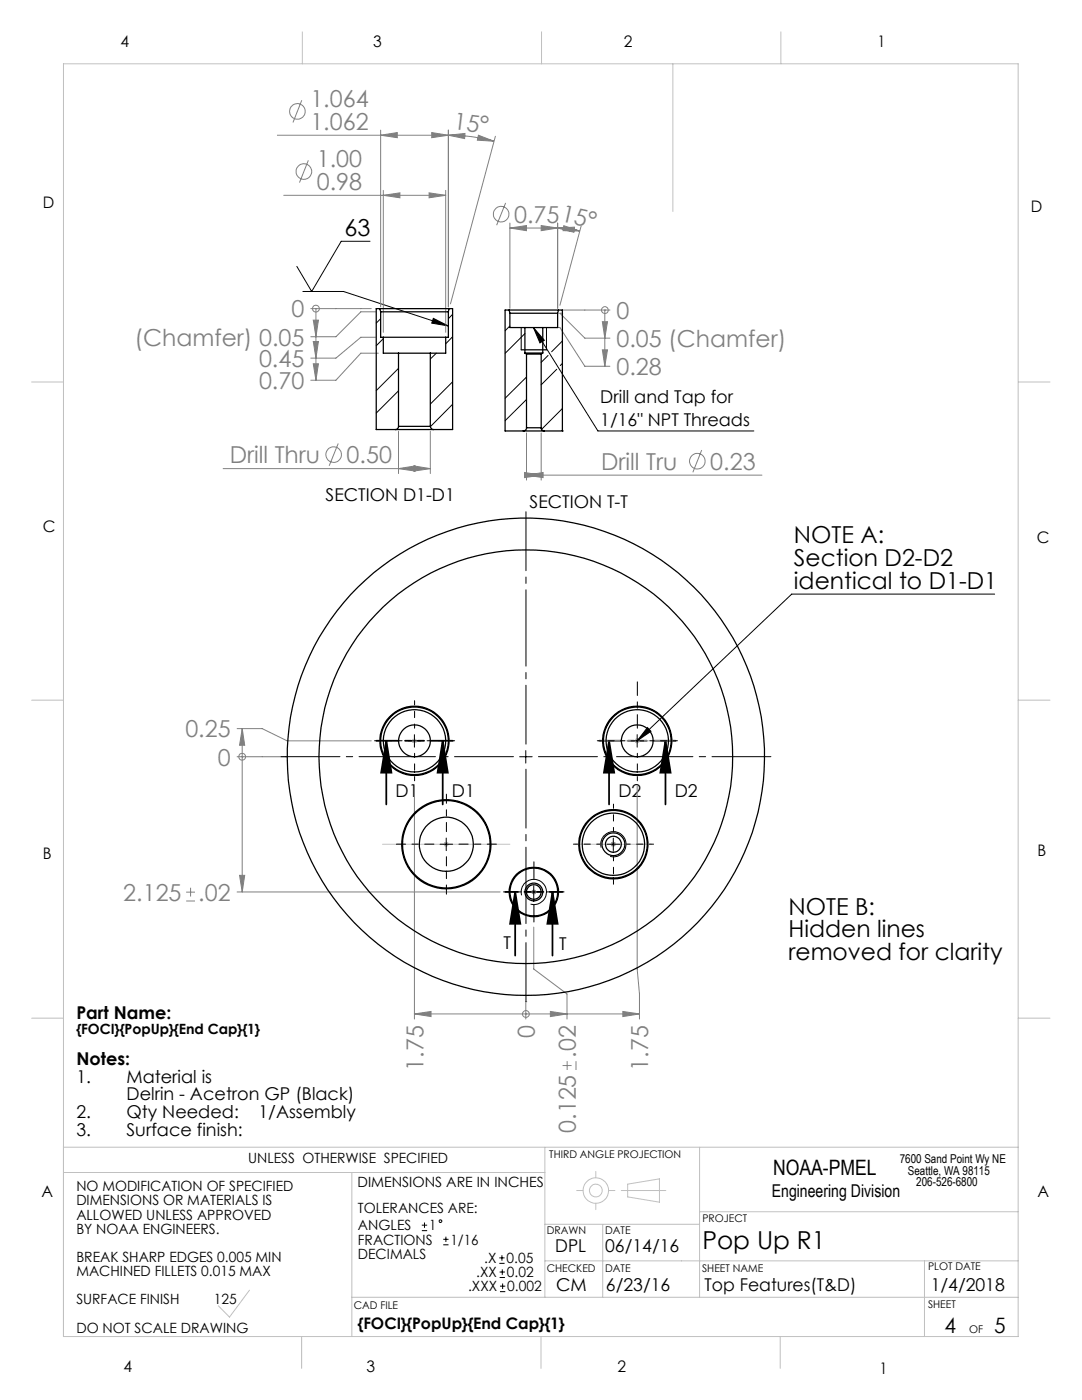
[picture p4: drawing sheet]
<svg xmlns="http://www.w3.org/2000/svg" width="216mm" height="279mm" viewBox="0 0 216 279" stroke-linecap="round" stroke-linejoin="round" font-family="sans-serif">
<g fill="none" stroke="#c0c0c0" stroke-width=".2">
<path d="M12.7 12.7h190.5v254h-190.5zM60.3 6.3v6.4M108.1 6.3v6.4M134.3 12.7v29.5M155.8 6.3v6.4M6.3 76.2h6.4M203.2 76.2h6.3M6.3 139.7h6.4M203.2 139.7h6.3M82.2 147.8h1M82.3 147.5l.7 .7M82.7 147.4v.9"/>
<path d="M83 147.5l-.7 .7M119.5 147.8h15.3M126.8 147.5l.7 .7M127.1 147.4v.9M127.5 147.5l-.7 .7M76.3 168.5h25.4M88.7 168.1l.7 .7M89 168v1M89.4 168.1l-.7 .7M106 178h1M106.2 177.7l.7 .7M106.5 177.5v1"/>
<path d="M106.9 177.7l-.7 .7M114.8 168.5h15.2M122 168.1l.7 .7M122.4 168v1M122.7 168.1l-.7 .7M6.3 203.2h6.4M203.2 203.2h6.3M12.7 229h190.5M12.7 234h96M70.2 234v32.7M108.7 229v29.9M115.1 237.6h1.2"/>
<path d="M118.9 233.8v1.3M121.4 237.6h1.3M124 237.6h8.9M125.2 236.3l6.4-1v4.6l-6.4-1zM139.6 229v29.9M49.8 257.5l-4 5.4-2.2-2.3M70.2 258.9h133M108.7 251.6h94.5M108.7 244.3h30.9M118.9 240.1v1.3M120.3 244.3v14.6M139.6 241.8h63.6"/>
<path d="M184.5 251.6v15.1M60.2 266.7v6.4M108 266.7v6.4M155.7 266.7v6.4"/>
<circle cx="118.9" cy="237.6" r="2.53"/>
<circle cx="118.9" cy="237.6" r="1.27"/>
</g>
<g fill="none" stroke="#808080" stroke-width=".2">
<path d="M55.4 27h34.1M56.6 39h32.3M60.2 20l-1.7 4.4M61.5 32l-1.7 4.4M76 27l3.3-.5v1zM76 26v35.2M76.5 39l3.3-.5v1zM76.5 38v28.3M85.6 38.5l3.3 .5-3.3 .5zM86.1 26.5l3.4 .5-3.4 .5zM88.9 38v28.3M89.5 26v35.2"/>
<path d="M89.5 27l3.3-.4-.1 1.1zM89.5 27a33.1 33.1 0 0 1 9.1 1.2M95.5 27l3.1 1.2-3.4-.2zM98.8 27.2l-8.9 33.4M100.9 40.5l-1.8 4.4M101.7 45.5l3.4-.5v1zM101.7 44.5v17M101.7 45.5h9.6M108 45l3.3 .5-3.3 .5zM111.3 45.5l3.3-.2-.1 1.1zM111.3 45.5a15.6 15.6 0 0 1 4.4 .6M111.3 44.5v17"/>
<path d="M112.5 45l3.2 1.1-3.3-.1zM116 45.1l-4.3 15.8M62 61.6h12.1M62.5 63.9h1l-.5 3.3zM62.5 68.2h1l-.5 3.3zM62.5 72.6h1l-.5 3.3zM63 61.6h.1M63 61.6v14.3M75 62.2h-3l-5 5h-5M75 67.3h-3l-5 4.2h-5M75.5 70.5h-3.5l-5 5.4h-5M105.7 65.4h6l5 7.7h5"/>
<path d="M112.2 61.9h9.5M112.3 62.5h-.6l5 5h5M120.2 64.2h1l-.5 3.3zM120.2 69.8h1l-.5 3.3zM120.7 61.9v11.2M120.7 61.9h.1M44.5 93.5h41.4M67.5 88.5l-1.8 4.5M79.5 93.5l3.3-.5v1zM79.5 86.1v8.4M82.6 93l3.3 .5-3.3 .5zM85.9 86.1v8.4"/>
<path d="M104.7 94.3l3.3 .5-3.3 .5zM105.1 94.8l3.3-.5v1zM105.1 86.4v9.4M105.1 94.8h46.9M108 86.4v9.4M140 89.8l-1.7 4.5M47.3 151h10M47.3 145.4h5l5 2.4h16.8M48.3 145.4l.5 3.3h-1zM48.3 151h.1M48.3 145.4v32.6M82.7 156.8v46.6"/>
<path d="M127.1 156.8v36.6l.5 5v5M37.1 179.8h1.8M37.1 178h1.8M38 177.2v1.7M47.3 178h52.5M47.8 174.7h1l-.5 3.3zM106 178h1M106.2 177.7l.7 .7M106.5 177.5v1M106.9 177.7l-.7 .7M121.9 168.5h1M122 168.1l.7 .7"/>
<path d="M122.4 168v1M122.7 168.1l-.7 .7M104.9 199.9h.1M104.9 199.9v3.5M106.5 185v8.4l6.6 5v5M82.7 202.4l3.3-.5v1zM82.7 202.4h44.9M104.9 202.4h.1M109.8 201.9l3.3 .5-3.3 .5zM112.3 212.7h1.8M113.2 211.8v1.7M114.9 211.8v1.7"/>
<path d="M124.3 201.9l3.3 .5-3.3 .5z"/>
<circle cx="59.3" cy="22.2" r="1.56"/>
<circle cx="60.6" cy="34.2" r="1.56"/>
<circle cx="100" cy="42.7" r="1.56"/>
<circle cx="63" cy="61.6" r=".69"/>
<circle cx="120.7" cy="61.9" r=".67"/>
<circle cx="66.6" cy="90.7" r="1.55"/>
<circle cx="139.1" cy="92" r="1.55"/>
<circle cx="48.3" cy="151" r=".69"/>
<circle cx="104.9" cy="202.4" r=".68"/>
</g>
<g fill="none" stroke="#000" stroke-width=".2">
<path d="M60.4 58.2h8.1l21 6.9M73.8 48.2h-5.7l-5.9 10-3-5M86.5 63.5l3 1.6-3.4-.6zM104 65.4v4.4M106.4 65.4l12.9 20.6h31.1M106.4 65.4l2.2 2.5-.9 .5zM109 65.4v4.4M198.5 118.6h-40.5l-30.9 29.2M81.5 147.8h2.5M82.7 146.6v2.5M103.7 151h2.5M104.9 149.8v2.5"/>
<path d="M125.9 147.8h2.5M127.1 146.6v2.5M129.2 145.2l.7 .7-2.8 1.9zM87.8 168.5h2.5M89 167.3v2.5M104.1 178.7a2.52 2.52 0 0 1 2.2-3.2 2.52 2.52 0 0 1 2.7 2.7 2.52 2.52 0 0 1-3.1 2.2M105.3 178h2.5M106.5 176.8v2.5M119.9 169.2a2.52 2.52 0 0 1 2.2-3.2 2.52 2.52 0 0 1 2.8 2.7 2.52 2.52 0 0 1-3.2 2.2M121.1 168.5h2.5M122.4 167.3v2.5"/>
</g>
<path d="M77.1 147.8l1 6.4h-2zM77.1 147.8v12.7M88.3 147.8l1.1 6.4h-2.1zM88.3 147.8v12.7M121.5 147.8l1.1 6.4h-2.1zM121.5 147.8v12.7M132.8 147.8l1 6.4h-2zM132.8 147.8v12.7M102.8 178l1 6.4h-2zM102.8 178v12.7M110.2 178l1.1 6.4h-2.1zM110.2 178v12.7" fill="none" stroke="#000" stroke-width=".35"/>
<path d="M100.8 178h11.5" fill="none" stroke="#000" stroke-width=".35" stroke-dasharray="6.3 1.3 1.3 1.3 1.3 1.3" stroke-dashoffset="3.8"/>
<path d="M75.1 147.8h15.2M119.6 147.8h15.2" fill="none" stroke="#000" stroke-width=".35" stroke-dasharray="6.3 1.3 1.3 1.3 1.3 1.3" stroke-dashoffset="1.9"/>
<path d="M104 178h-3.5M106.5 175.5v-3.5M109 178h3.6M106.5 180.5v3.5" fill="none" stroke="#000" stroke-width=".2" stroke-dasharray="15.2 1.3 1.3 1.3"/>
<path d="M102.5 151h-46.4M105 148.5v-46.4M105 153.5v46.4M107.5 151h46.3" fill="none" stroke="#000" stroke-width=".2" stroke-dasharray="15.2 1.3 1.3 1.3" stroke-dashoffset="3.5"/>
<path d="M80.2 147.8h-5.5M82.7 145.3v-5.5M82.7 150.3v5.5M85.2 147.8h5.5M124.7 147.8h-5.5M127.2 150.3v5.5M129.7 147.8h5.5M119.9 168.5h-5.5M122.4 166v-5.5M122.4 171v5.5M124.9 168.5h5.5" fill="none" stroke="#000" stroke-width=".2" stroke-dasharray="15.2 1.3 1.3 1.3" stroke-dashoffset="14.4"/>
<path d="M127.2 145.3v-9.2" fill="none" stroke="#000" stroke-width=".2" stroke-dasharray="15.2 1.3 1.3 1.3" stroke-dashoffset="12.5"/>
<path d="M86.6 168.5h-7.5M89.1 166v-7.5M89.1 171v7.5M91.6 168.5h7.5" fill="none" stroke="#000" stroke-width=".2" stroke-dasharray="15.2 1.3 1.3 1.3" stroke-dashoffset="13.4"/>
<path d="M104 69.8h5" fill="none" stroke="#000" stroke-width=".25"/>
<g fill="#000">
<path d="M86.5 63.5l3 1.6-3.4-.6z"/>
<path d="M77.1 147.8l1 6.4h-2zM88.3 147.8l1.1 6.4h-2.1zM121.5 147.8l1.1 6.4h-2.1zM132.8 147.8l1 6.4h-2z"/>
<path d="M102.8 178l1 6.4h-2zM110.2 178l1.1 6.4h-2.1z"/>
</g>
<g fill="#808080">
<path d="M120.2 64.2h1l-.5 3.3zM120.2 69.8h1l-.5 3.3z"/>
<path d="M48.3 145.4l.5 3.3h-1zM47.8 174.7h1l-.5 3.3zM62.5 63.9h1l-.5 3.3zM62.5 68.2h1l-.5 3.3zM62.5 72.6h1l-.5 3.3z"/>
<path d="M109.8 201.9l3.3 .5-3.3 .5zM124.3 201.9l3.3 .5-3.3 .5zM82.7 202.4l3.3-.5v1z"/>
<path d="M112.5 45l3.2 1.1-3.3-.1zM111.3 45.5l3.3-.2-.1 1.1z"/>
<path d="M95.5 27l3.1 1.2-3.4-.2zM89.5 27l3.3-.4-.1 1.1z"/>
<path d="M105.1 94.8l3.3-.5v1zM104.7 94.3l3.3 .5-3.3 .5zM79.5 93.5l3.3-.5v1zM82.6 93l3.3 .5-3.3 .5zM76.5 39l3.3-.5v1zM85.6 38.5l3.3 .5-3.3 .5zM76 27l3.3-.5v1zM86.1 26.5l3.4 .5-3.4 .5z"/>
<path d="M101.7 45.5l3.4-.5v1zM108 45l3.3 .5-3.3 .5z"/>
</g>
<path d="M106.4 65.4l2.2 2.5-.9 .5zM129.2 145.2l.7 .7-2.8 1.9z" fill="#000"/>
<g fill="none" stroke="#000" stroke-width=".25">
<path d="M75.8 61.6h13.8M75.8 61.6l.2 .6M75.8 61.6h-.7v24.1h3.8M76 62.2h13.5M76 62.2v5.1h.5M76.5 67.3h12.4M76.5 67.3v3.2h3M79.5 70.5h6.4M79.5 70.5v14.6M85.9 70.5v14.6M88.9 67.3v3.2h-3M89.5 62.2v5.1h-.6"/>
<path d="M89.6 61.6h.7v24.1h-3.8M89.6 61.6l-.1 .6M101.6 61.9h9.8M101.6 61.9h-.8v24.1h3.6M101.6 61.9l.1 .6M101.7 62.5h9.6M101.7 62.5v2.9h3M104.7 70.4h3.6M104.7 65.4h3.6M104.7 70.4l.4 .3M104.7 65.4v5M105.1 70.7h2.9"/>
<path d="M105.1 70.7v14.7M108 70.7v14.7M108.3 70.4l-.3 .3M108.3 65.4v5M111.3 62.5v2.9h-3M111.4 61.9h.8v24.1h-3.6M111.4 61.9l-.1 .6M78.9 85.7h7.6M79.5 85.1a.6 .6 0 0 1-.6 .6M79.5 85.1h6.4M85.9 85.1a.66 .66 0 0 0 .6 .6M104.4 86h4.2"/>
<path d="M105.1 85.4h2.9M105.1 85.4a.6 .6 0 0 1-.7 .6M108 85.4a.6 .6 0 0 0 .6 .6"/>
<circle cx="82.7" cy="147.8" r="6.7"/>
<circle cx="82.7" cy="147.9" r="3.2"/>
<circle cx="82.7" cy="147.9" r="6.9"/>
<circle cx="82.7" cy="147.8" r="6.2"/>
<circle cx="104.9" cy="151" r="41.3"/>
<circle cx="104.9" cy="151" r="47.6"/>
<circle cx="127.2" cy="147.8" r="6.7"/>
<circle cx="127.2" cy="147.8" r="6.2"/>
<circle cx="127.2" cy="147.9" r="3.2"/>
<circle cx="127.2" cy="147.9" r="6.9"/>
<circle cx="89.1" cy="168.5" r="8.7"/>
<circle cx="89.1" cy="168.5" r="5.4"/>
<circle cx="89.1" cy="168.5" r="8.9"/>
<circle cx="106.5" cy="178" r="4.8"/>
<circle cx="106.5" cy="178" r="1.45"/>
<circle cx="106.5" cy="178" r="1.78"/>
<circle cx="106.5" cy="178" r="4.9"/>
<circle cx="122.4" cy="168.5" r="6.7"/>
<circle cx="122.4" cy="168.5" r="2.27"/>
<circle cx="122.4" cy="168.5" r="6.2"/>
<circle cx="122.4" cy="168.5" r="6.9"/>
<circle cx="122.4" cy="168.5" r="1.59"/>
</g>
<g fill="none" stroke="#000" stroke-width=".2">
<path d="M76 63.6l-.9 .9M76.5 67.6l-1.4 1.4M79.5 73.5l-4.4 4.5M79.5 78l-4.4 4.4M87.1 70.5l-1.2 1.1M90.3 62.7l-.8 .9M90.3 76.2l-4.4 4.4M90.3 67.2l-1.4 1.4M101.7 65.1l-.9 .9M104.7 66.6l-3.9 3.9M105.1 75.2l-4.3 4.3M105.1 79.7l-4.3 4.3"/>
<path d="M109.4 70.9l-1.4 1.4M111.1 73.7l-3.1 3.1M112.2 68.1l-2.1 2.1M112.2 72.5l-.4 .5M90.3 80.7l-4.4 4.4M112.2 86h.1M112.2 81.5l-4.1 4.2M84.2 245.6h1M84.2 244.5h1M84.7 244v1M88.4 248.4h1.1M88.4 247.3h1.1"/>
<path d="M89 246.8v1.1M99.6 252.1h1.1M99.6 251h1.1M99.7 255h1.1M99.7 253.9h1.1M99.8 257.8h1M99.8 256.7h1M100.2 250.5v1.1M100.2 253.3v1.1M100.3 256.2v1"/>
<circle cx="87.9" cy="243.7" r=".28"/>
</g>
<text font-size="4.9" x="140.2" y="249.3">Pop Up R1</text>
<g font-size="4.7" fill="#808080">
<text x="61.9" y="21.4">1.064</text>
<text x="61.9" y="26">1.062</text>
<text x="90.4" y="25.8" transform="rotate(7 90.4 25.8)">15°</text>
<text x="63.2" y="33.4">1.00</text>
<text x="63.2" y="38">0.98</text>
<text x="102.6" y="44.4">0.75</text>
<text x="111.8" y="44.2" transform="rotate(13 111.8 44.2)">15°</text>
<text x="58.1" y="63.3">0</text>
<text x="123" y="63.6">0</text>
<text x="26.8" y="69">(Chamfer) 0.05</text>
<text x="123" y="69.3">0.05 (Chamfer)</text>
<text x="51.7" y="73.2">0.45</text>
<text x="51.7" y="77.6">0.70</text>
<text x="123" y="74.9">0.28</text>
<text x="45.8" y="92.4">Drill Thru</text>
<text x="69.2" y="92.4">0.50</text>
<text x="120" y="93.7">Drill Tru</text>
<text x="141.7" y="93.7">0.23</text>
<text x="37" y="147.2">0.25</text>
<text x="43.4" y="152.8">0</text>
<text x="24.6" y="179.7">2.125</text>
<text x="39.6" y="179.7">.02</text>
<text x="106.7" y="207.2" transform="rotate(-90 106.7 207.2)">0</text>
<text x="84.5" y="213.7" transform="rotate(-90 84.5 213.7)">1.75</text>
<text x="114.9" y="211.1" transform="rotate(-90 114.9 211.1)">.02</text>
<text x="129.4" y="213.7" transform="rotate(-90 129.4 213.7)">1.75</text>
<text x="114.9" y="226.1" transform="rotate(-90 114.9 226.1)">0.125</text>
</g>
<g font-size="4.7">
<text x="68.7" y="47.1">63</text>
<text x="158.4" y="108.4">NOTE A:</text>
<text x="158.4" y="113">Section D2-D2</text>
<text x="158.4" y="117.5">identical to D1-D1</text>
<text x="157.3" y="182.5">NOTE B:</text>
<text x="157.3" y="187.1">Hidden lines</text>
<text x="157.3" y="191.6">removed for clarity</text>
</g>
<g font-size="4.2">
<text x="154.3" y="234.4">NOAA-PMEL</text>
<text x="188.4" y="266">4</text>
<text x="198.4" y="266">5</text>
</g>
<g font-size="3.5">
<text x="119.8" y="80.4">Drill and Tap for</text>
<text x="119.8" y="84.9">1/16&quot; NPT Threads</text>
<text x="65" y="100">SECTION D1-D1</text>
<text x="105.7" y="101.4">SECTION T-T</text>
<text x="78.9" y="159">D1</text>
<text x="90.2" y="159">D1</text>
<text x="123.4" y="159">D2</text>
<text x="134.6" y="159">D2</text>
<text x="100.5" y="189.3">T</text>
<text x="111.6" y="189.7">T</text>
<text x="15.2" y="203.3">Part Name:</text>
<text x="15.2" y="212.5">Notes:</text>
<text x="15.2" y="216">1.</text>
<text x="25.2" y="216">Material is</text>
<text x="25.2" y="219.6">Delrin - Acetron GP (Black)</text>
<text x="15.2" y="223.1">2.</text>
<text x="15.2" y="226.6">3.</text>
<text x="25.2" y="223.1">Qty Needed:</text>
<text x="25.2" y="226.6">Surface finish:</text>
<text x="51.6" y="223.1">1/Assembly</text>
<text x="154" y="239">Engineering Division</text>
<text x="110.8" y="249.9">DPL</text>
<text x="120.8" y="249.9">06/14/16</text>
<text x="111" y="257.7">CM</text>
<text x="120.9" y="257.7">6/23/16</text>
<text x="140.6" y="257.7">Top Features(T&amp;D)</text>
<text x="185.7" y="257.7">1/4/2018</text>
</g>
<g font-size="3.2">
<text x="24.1" y="9.4">4</text>
<text x="74.5" y="9.4">3</text>
<text x="124.5" y="9.4">2</text>
<text x="175.1" y="9.4">1</text>
<text x="8.5" y="41.5">D</text>
<text x="205.7" y="42.3">D</text>
<text x="8.5" y="106.3">C</text>
<text x="206.9" y="108.3">C</text>
<text x="8.5" y="171.5">B</text>
<text x="207" y="170.9">B</text>
<text x="8.3" y="239">A</text>
<text x="207" y="239">A</text>
<text x="71.4" y="265.2">{FOCI}{PopUp}{End Cap}{1}</text>
<text x="24.6" y="273.8">4</text>
<text x="73.1" y="273.9">3</text>
<text x="123.2" y="273.8">2</text>
<text x="175.5" y="274.1">1</text>
</g>
<g font-size="2.8">
<text x="15.2" y="206.3">{FOCI}{PopUp}{End Cap}{1}</text>
<text x="49.5" y="232.2">UNLESS OTHERWISE SPECIFIED</text>
<text x="15.2" y="237.7">NO MODIFICATION OF SPECIFIED</text>
<text x="71.3" y="236.9">DIMENSIONS ARE IN INCHES</text>
<text x="15.2" y="240.6">DIMENSIONS OR MATERIALS IS</text>
<text x="15.2" y="243.4">ALLOWED UNLESS APPROVED</text>
<text x="71.4" y="242">TOLERANCES ARE:</text>
<text x="71.4" y="245.6">ANGLES</text>
<text x="85.6" y="245.6">1</text>
<text x="15.2" y="246.2">BY NOAA ENGINEERS.</text>
<text x="15.2" y="251.9">BREAK SHARP EDGES 0.005 MIN</text>
<text x="71.4" y="251.2">DECIMALS</text>
<text x="71.4" y="248.4">FRACTIONS</text>
<text x="89.9" y="248.4">1/16</text>
<text x="15.2" y="254.7">MACHINED FILLETS 0.015 MAX</text>
<text x="93.4" y="257.7">.XXX</text>
<text x="95" y="254.9">.XX</text>
<text x="96.6" y="252.1">.X</text>
<text x="101.1" y="252.1">0.05</text>
<text x="101.2" y="254.9">0.02</text>
<text x="101.2" y="257.7">0.002</text>
<text x="15.2" y="260.3">SURFACE FINISH</text>
<text x="42.7" y="260.3">125</text>
<text x="15.2" y="266">DO NOT SCALE DRAWING</text>
</g>
<g font-size="2.4">
<text x="179.5" y="232.2">7600 Sand Point Wy NE</text>
<text x="181.2" y="234.4">Seattle, WA 98115</text>
<text x="182.8" y="236.7">206-526-6800</text>
</g>
<g font-size="2.1">
<text x="109.6" y="231.2">THIRD ANGLE PROJECTION</text>
<text x="140.2" y="243.8">PROJECT</text>
<text x="109.1" y="246.3">DRAWN</text>
<text x="120.8" y="246.3">DATE</text>
<text x="109.1" y="253.9">CHECKED</text>
<text x="120.8" y="253.9">DATE</text>
<text x="140.1" y="253.9">SHEET NAME</text>
<text x="185.2" y="253.5">PLOT DATE</text>
<text x="70.6" y="261.3">CAD FILE</text>
<text x="185.2" y="261.1">SHEET</text>
<text x="193.4" y="266">OF</text>
</g>
</svg>
